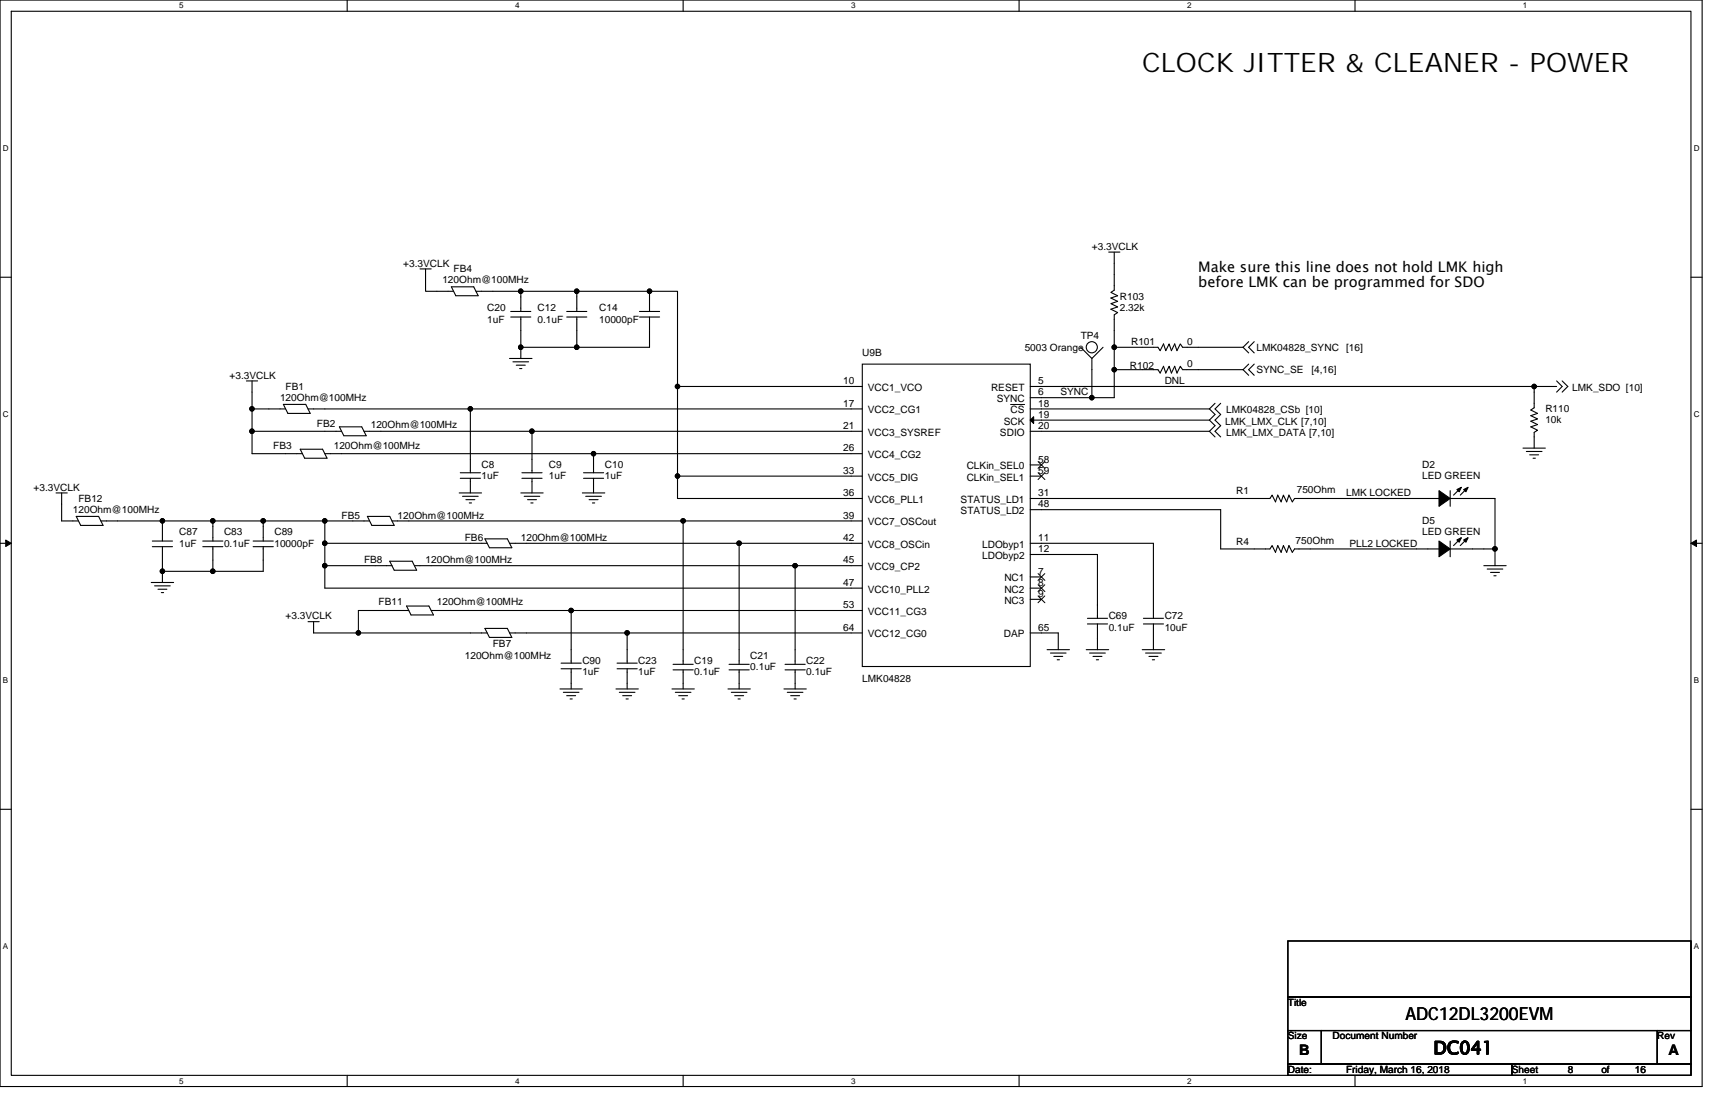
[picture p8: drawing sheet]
<svg xmlns="http://www.w3.org/2000/svg" width="432mm" height="279mm" viewBox="0 0 432 279" stroke-linecap="round" stroke-linejoin="round" font-family="sans-serif">
<path d="M0 0h428.6v273.5h-428.6zM2.8 2.8h422.9v267.9h-422.9z" fill="none" stroke="#000" stroke-width=".28"/>
<g fill="#fff">
<path d="M45.1 .3h1.1v2.3h-1.1z"/>
<path d="M45.1 271h1.1v2.2h-1.1z"/>
</g>
<path d="M87.4 0v2.8M87.4 270.7v2.8" fill="none" stroke="#000" stroke-width=".28"/>
<g fill="#fff">
<path d="M129.7 .3h1.1v2.3h-1.1z"/>
<path d="M129.7 271h1.1v2.2h-1.1z"/>
</g>
<path d="M172 0v2.8M172 270.7v2.8" fill="none" stroke="#000" stroke-width=".28"/>
<g fill="#fff">
<path d="M214.3 .3h1.1v2.3h-1.1z"/>
<path d="M214.3 271h1.1v2.2h-1.1z"/>
</g>
<path d="M256.6 0v2.8M256.6 270.7v2.8" fill="none" stroke="#000" stroke-width=".28"/>
<g fill="#fff">
<path d="M298.9 .3h1.1v2.3h-1.1z"/>
<path d="M298.9 271h1.1v2.2h-1.1z"/>
</g>
<path d="M341.2 0v2.8M341.2 270.7v2.8" fill="none" stroke="#000" stroke-width=".28"/>
<g fill="#fff">
<path d="M383.5 .3h1.1v2.3h-1.1z"/>
<path d="M383.5 271h1.1v2.2h-1.1z"/>
<path d="M.7 36.3h1.5v2.3h-1.5z"/>
<path d="M426.5 36.3h1.4v2.3h-1.4z"/>
<path d="M.7 103.3h1.5v2.2h-1.5z"/>
<path d="M426.5 103.3h1.4v2.2h-1.4z"/>
</g>
<path d="M0 69.8h2.8M425.7 69.8h2.9" fill="none" stroke="#000" stroke-width=".28"/>
<g fill="#fff">
<path d="M.7 170.2h1.4v2.3h-1.4z"/>
<path d="M426.5 170.2h1.3v2.3h-1.3z"/>
</g>
<path d="M0 136.8h2.8M425.7 136.8h2.9" fill="none" stroke="#000" stroke-width=".28"/>
<path d="M1.4 135.9l1.4 .9-1.4 .8zM425.7 136.8l1.4-.9v1.7z" fill="#000" stroke="#000" stroke-width=".25"/>
<g fill="#fff">
<path d="M.7 237.2h1.4v2.2h-1.4z"/>
<path d="M426.4 237.2h1.4v2.2h-1.4z"/>
</g>
<g fill="none" stroke="#000" stroke-width=".28">
<path d="M105.7 67.7h2.9M107.1 67.7v5.6h7.1M113.6 72.2h5.7l1.1 2.2h-5.6zM119.8 73.3h11.3v5.1M128.6 78.4h5M128.6 79.8h5M131.1 79.8v7.6M131.1 73.3h14.1v5.1M142.7 78.4h5M142.7 79.8h5M145.2 79.8v7.6M145.2 73.3h18.3"/>
<path d="M161 78.4h5.1M161 79.8h5.1M163.5 73.3v5.1M163.5 79.8v7.6h-18.3M163.5 73.3h7.1v24M279.1 63.5h2.9M280.5 63.5v9.5l-.8 .6 1.7 .8-1.7 .6 1.7 .9-1.7 .5 1.7 .9-1.7 .5 1.7 .9-.9 .5v8.2M62 95.9h2.9M63.5 95.9v7M128.3 90.2h5.6M129.1 91.1h4M130 91.9h2.2"/>
<path d="M130.8 92.8h.6M131.1 87.4h14.1M131.1 87.4v2.8M170.6 97.3h46.5M170.6 97.3v22.5M217.1 91.7h42.3v76.1h-42.3zM259.4 97.3h126.9M272.1 87.4l2.8 2.8 2.8-2.8M274.9 90.2v9.9M280.5 93h11l.6 .9 .8-1.7 .6 1.7 .9-1.7 .5 1.7 .9-1.7 .5 1.7 .9-1.7 .6 .8h15.2M280.5 87.4h11l.6 .9 .8-1.7 .6 1.7 .9-1.7 .5 1.7 .9-1.7 .5 1.7 .9-1.7 .6 .8h15.2M280.5 93v7.1h-5.6"/>
<path d="M280.5 87.4v5.6M313 87.4l1.4 1.4M313 93l1.4 1.5M314.4 86l-1.4 1.4M314.4 91.7l-1.4 1.3M315.8 86l-1.4 1.4 1.4 1.4M315.8 91.7l-1.4 1.3 1.4 1.5M386.3 97.3v5.3l-.9 .6 1.7 .9-1.7 .5 1.7 .9-1.7 .5 1.7 .9-1.7 .5 1.7 .9-.8 .5v4M386.3 97.3h5.6M391.9 95.9l1.4 1.4-1.4 1.4M393.3 95.9l1.4 1.4-1.4 1.4M63.5 102.9v5.7"/>
<path d="M63.5 102.9h8.4M63.5 108.6h22.5M63.5 108.6v5.6h12.6M71.4 101.8h5.6l1.1 2.3h-5.6zM75.6 113.1h5.6l1.1 2.2h-5.6zM85.4 107.4h5.7l1.1 2.3h-5.6zM91.7 108.6h42.2M115.9 119h5.1M118.4 102.9h98.7M118.4 102.9v16.1M118.4 102.9h-40.8M131.4 119h5.1"/>
<path d="M133.9 108.6h83.2M133.9 108.6v10.4M146.9 119h5.1M149.4 114.2h67.7M149.4 114.2v4.8M149.4 114.2h-67.6M170.6 119.8h46.5M170.6 119.8v5.7h46.5M259.4 105.7h45.1M259.4 102.9h45.1M259.4 108.6h45.1M259.4 100.1h15.5"/>
<path d="M259.4 117h2.8M259.4 119.8h2.8M304.5 105.7l1.4 1.4-1.4 1.5M304.5 102.9l1.4 1.4-1.4 1.4M304.5 108.6l1.4 1.4M305.9 101.5l-1.4 1.4M307.3 101.5l-1.4 1.4 1.4 1.4-1.4 1.4 1.4 1.4-1.4 1.5 1.4 1.4M383.5 112.8h5.6M384.3 113.6h3.9M385.1 114.5h2.3M386 115.3h.6M14.1 124.1h2.8"/>
<path d="M15.5 124.1v7h4.2M19.2 130h5.6l1.2 2.2h-5.7zM25.4 131.1h15.5v5.1M38.4 136.2h5M38.4 137.6h5M40.9 131.1h12.7M40.9 137.6v6.2M51.1 136.2h5M51.1 137.6h5M53.6 131.1v5.1M53.6 131.1h12.7M53.6 137.6v6.2"/>
<path d="M63.7 136.2h5.1M63.7 137.6h5.1M66.3 131.1h15.5M66.3 137.6v6.2h-12.7M66.3 131.1v5.1M81.8 131.1v5.7M81.8 131.1h11.2M81.8 136.8v5.6M92.5 130h5.6l1.2 2.2h-5.7zM98.7 131.1h73.3M115.6 124.1h5.6M115.9 120.4h5.1"/>
<path d="M116.5 124.9h3.9M117.3 125.8h2.2M118.2 126.6h.5M118.4 120.4v3.7M122.1 135.6h5.6l1.2 2.3h-5.7zM122.7 136.8h-40.9M128.3 136.8h57.8M131.1 124.1h5.7M131.4 120.4h5.1M132 124.9h3.9M132.8 125.8h2.3M133.6 126.6h.6"/>
<path d="M133.9 120.4v3.7M146.6 124.1h5.7M146.9 120.4h5.1M147.5 124.9h3.9M148.3 125.8h2.3M149.2 126.6h.5M149.4 120.4v3.7M172 131.1v36.1M172 131.1h45.1M186.1 136.8v30.4M186.1 136.8h31M259.4 125.5h60.3l.6-.9 .8 1.7 .6-1.7 .9 1.7 .5-1.7 .9 1.7 .5-1.7 .9 1.7 .5-.8h36.4"/>
<path d="M259.4 128.3h47.9v9.9h12.4l.6-.9 .8 1.7 .6-1.7 .9 1.7 .5-1.7 .9 1.7 .5-1.7 .9 1.7 .5-.8h36.4M259.4 139.6h16.9v16M259.4 136.8h31v18.8M365.1 125.5h11.3v12.7M365.1 123.5v3.9M365.1 136.2v3.9M367.7 122.9l-1.7 1.7M367.7 135.6l-1.7 1.7M369.4 122.9l-1.7 1.7M369.4 135.6l-1.7 1.7M376.4 138.2h-11.3M376.4 138.2v4.2"/>
<path d="M38.1 146.6h5.6M38.9 147.5h4M39.8 148.3h2.2M40.6 149.2h.6M40.9 143.8h12.7M40.9 143.8v2.8M77.6 156.5h2.8M79 156.5v2.8h11.2M81.8 142.4h16.9M81.8 142.4v5.6h135.3M90.2 159.3h32.5M98.1 141.3h5.7l1.1 2.2h-5.6z"/>
<path d="M102.4 152.5h5.6l1.1 2.3h-5.6zM102.9 153.7h-12.7v5.6M104.3 142.4h95.9M108.6 153.7h35.2M122.1 158.2h5.6l1.2 2.2h-5.7zM143.8 153.7h73.3M143.8 153.7v13.2M157.9 159.3v7.6M157.9 159.3h59.2M157.9 159.3h-29.6M200.2 142.4v24.8M217.1 142.4h-16.9"/>
<path d="M259.4 159.3h7v4.2M259.4 145.2h2.8M259.4 148h2.8M259.4 150.9h2.8M273.8 157.1h5M273.8 155.6h5M276.3 157.1v6.4M287.9 157.1h5M287.9 155.6h5M290.4 157.1v6.4M373.6 142.4h5.6M374.4 143.2h4"/>
<path d="M375.3 144.1h2.2M376.1 144.9h.6M141 173.4h5.6M141.3 168.3h5M141.3 166.9h5M141.8 174.3h4M142.7 175.1h2.2M143.5 175.9h.6M143.8 168.3v5.1M155.1 173.4h5.6M155.4 168.3h5M155.4 166.9h5"/>
<path d="M155.9 174.3h4M156.8 175.1h2.2M157.6 175.9h.6M157.9 168.3v5.1M169.2 173.4h5.6M169.5 167.2h5M169.5 168.6h5M170 174.3h4M170.9 175.1h2.2M171.7 175.9h.6M172 168.6v4.8M183.3 173.4h5.6"/>
<path d="M183.6 167.2h5M183.6 168.6h5M184.1 174.3h4M185 175.1h2.2M185.8 175.9h.6M186.1 168.6v4.8M197.4 173.4h5.6M197.7 167.2h5M197.7 168.6h5M198.2 174.3h4M199.1 175.1h2.2M199.9 175.9h.6"/>
<path d="M200.2 168.6v4.8M263.6 163.5h5.7M264.5 164.4h3.9M265.3 165.2h2.3M266.2 166.1h.5M273.5 163.5h5.6M274.3 164.4h4M275.2 165.2h2.3M276 166.1h.6M287.6 163.5h5.6M288.4 164.4h4M289.3 165.2h2.2"/>
<path d="M290.1 166.1h.6M0 203.7h2.8M425.7 203.7h2.9M324.3 236.9h101.4v14.1h-101.4zM324.3 251h101.4v8.4h-101.4zM324.3 259.4h8.4v8.5h-8.4zM332.7 259.4h84.6v8.5h-84.6zM417.3 259.4h8.4v8.5h-8.4zM324.3 267.9h56.3v2.8h-56.3zM380.6 267.9h45.1v2.8h-45.1z"/>
<circle cx="274.9" cy="87.4" r="1.4"/>
</g>
<g fill="#000" stroke="#000" stroke-width=".28">
<path d="M259.4 105.7l.8-.8v1.7z"/>
<path d="M362.3 123.5l2.8 2-2.8 1.9z" fill-rule="evenodd"/>
<path d="M362.3 136.2l2.8 2-2.8 1.9z" fill-rule="evenodd"/>
<path d="M366.8 123.2l1.1-.5-.5 1.1z" fill-rule="evenodd"/>
<path d="M366.8 135.9l1.1-.6-.5 1.2z" fill-rule="evenodd"/>
<path d="M368.5 123.2l1.1-.5-.5 1.1z" fill-rule="evenodd"/>
<path d="M368.5 135.9l1.1-.6-.5 1.2z" fill-rule="evenodd"/>
<circle cx="131.1" cy="73.3" r=".56"/>
<circle cx="145.2" cy="73.3" r=".56"/>
<circle cx="163.5" cy="73.3" r=".56"/>
<circle cx="131.1" cy="87.4" r=".56"/>
<circle cx="145.2" cy="87.4" r=".56"/>
<circle cx="170.6" cy="97.3" r=".55"/>
<circle cx="280.5" cy="87.4" r=".56"/>
<circle cx="280.5" cy="93" r=".55"/>
<circle cx="386.3" cy="97.3" r=".55"/>
<circle cx="63.4" cy="108.6" r=".56"/>
<circle cx="63.4" cy="102.9" r=".55"/>
<circle cx="118.4" cy="102.9" r=".55"/>
<circle cx="133.9" cy="108.6" r=".56"/>
<circle cx="149.4" cy="114.2" r=".55"/>
<circle cx="170.6" cy="119.8" r=".55"/>
<circle cx="274.9" cy="100.1" r=".55"/>
<circle cx="40.9" cy="131.1" r=".55"/>
<circle cx="53.6" cy="131.1" r=".55"/>
<circle cx="66.3" cy="131.1" r=".56"/>
<circle cx="81.8" cy="136.7" r=".56"/>
<circle cx="81.8" cy="131.1" r=".55"/>
<circle cx="172" cy="131.1" r=".56"/>
<circle cx="186.1" cy="136.7" r=".57"/>
<circle cx="376.4" cy="138.2" r=".56"/>
<circle cx="40.9" cy="143.8" r=".56"/>
<circle cx="53.6" cy="143.8" r=".56"/>
<circle cx="81.8" cy="142.4" r=".55"/>
<circle cx="90.2" cy="159.3" r=".55"/>
<circle cx="143.8" cy="153.7" r=".56"/>
<circle cx="157.9" cy="159.3" r=".56"/>
<circle cx="200.2" cy="142.4" r=".56"/>
</g>
<path d="M254.4 101.8h3.6M261.4 116.2l1.7 1.7M261.4 119l1.7 1.7M263.1 116.2l-1.8 1.7M263.1 119l-1.8 1.7M261.4 144.4l1.7 1.7M261.4 147.2l1.7 1.7M261.4 150l1.7 1.7M263.1 144.4l-1.8 1.7M263.1 147.2l-1.8 1.7M263.1 150l-1.8 1.7" fill="none" stroke="#000" stroke-width=".25"/>
<text font-size="6.8" x="287.6" y="18.1">CLOCK JITTER &amp; CLEANER - POWER</text>
<g font-size="4.5">
<text x="353.8" y="256.9">ADC12DL3200EVM</text>
<text x="360.9" y="265.3">DC041</text>
</g>
<g font-size="3.7">
<text x="301.7" y="68.5">Make sure this line does not hold LMK high</text>
<text x="301.7" y="72.2">before LMK can be programmed for SDO</text>
<text x="327.1" y="265.6">B</text>
<text x="420.1" y="265.6">A</text>
</g>
<g font-size="2.5">
<text x="274.9" y="62.9">+3.3VCLK</text>
<text x="101.5" y="67.1">+3.3VCLK</text>
<text x="111.4" y="71.3">120Ohm@100MHz</text>
<text x="114.2" y="68.5">FB4</text>
<text x="282" y="75.6">R103</text>
<text x="122.7" y="78.4">C20</text>
<text x="122.7" y="81.2">1uF</text>
<text x="135.3" y="78.4">C12</text>
<text x="135.3" y="81.2">0.1uF</text>
<text x="150.9" y="78.4">C14</text>
<text x="150.9" y="81.2">10000pF</text>
<text x="282" y="78.4">2.32k</text>
<text x="217.1" y="89.7">U9B</text>
<text x="258" y="88.2">5003 Orange</text>
<text x="272.1" y="85.4">TP4</text>
<text x="284.8" y="86.8">R101</text>
<text x="298.9" y="86.8">0</text>
<text x="316.4" y="88.2">LMK04828_SYNC</text>
<text x="338.9" y="88.2">[16]</text>
<text x="57.8" y="95.3">+3.3VCLK</text>
<text x="284.5" y="92.8">R102</text>
<text x="298.9" y="92.5">0</text>
<text x="316.4" y="93.9">SYNC_SE</text>
<text x="330.2" y="93.9">[4,16]</text>
<text x="70.5" y="100.9">120Ohm@100MHz</text>
<text x="71.9" y="98.1">FB1</text>
<text x="212.3" y="96.7">10</text>
<text x="218.5" y="98.4">VCC1_VCO</text>
<text x="249.5" y="98.4">RESET</text>
<text x="251" y="101.2">SYNC</text>
<text x="261.4" y="96.7">5</text>
<text x="261.4" y="99.5">6</text>
<text x="267" y="99.5">SYNC</text>
<text x="293.2" y="96.7">DNL</text>
<text x="395.9" y="98.4">LMK_SDO [10]</text>
<text x="79.8" y="107.4">FB2</text>
<text x="93.3" y="107.7">120Ohm@100MHz</text>
<text x="212.3" y="102.3">17</text>
<text x="212.3" y="108">21</text>
<text x="218.5" y="104.1">VCC2_CG1</text>
<text x="252.8" y="106.9">SCK</text>
<text x="254.4" y="104.1">CS</text>
<text x="261.4" y="102.3">18</text>
<text x="261.4" y="108">20</text>
<text x="261.4" y="105.2">19</text>
<text x="308.5" y="106.9">LMK_LMX_CLK [7,10]</text>
<text x="308.7" y="104">LMK04828_CSb [10]</text>
<text x="389.1" y="103.8">R110</text>
<text x="389.1" y="106.6">10k</text>
<text x="68.8" y="113.1">FB3</text>
<text x="84" y="113.1">120Ohm@100MHz</text>
<text x="212.3" y="113.6">26</text>
<text x="218.5" y="109.7">VCC3_SYSREF</text>
<text x="251.8" y="109.7">SDIO</text>
<text x="308.7" y="109.7">LMK_LMX_DATA [7,10]</text>
<text x="121.2" y="117.9">C8</text>
<text x="138.2" y="117.9">C9</text>
<text x="152.3" y="117.9">C10</text>
<text x="212.3" y="119.3">33</text>
<text x="218.5" y="115.3">VCC4_CG2</text>
<text x="243.4" y="118.2">CLKin_SEL0</text>
<text x="261.4" y="116.4">58</text>
<text x="261.4" y="119.3">59</text>
<text x="358.1" y="117.9">D2</text>
<text x="8.5" y="123.5">+3.3VCLK</text>
<text x="121.2" y="120.7">1uF</text>
<text x="138.2" y="120.7">1uF</text>
<text x="152.3" y="120.7">1uF</text>
<text x="212.3" y="124.9">36</text>
<text x="218.5" y="121">VCC5_DIG</text>
<text x="243.4" y="121">CLKin_SEL1</text>
<text x="261.4" y="124.9">31</text>
<text x="311.3" y="124.3">R1</text>
<text x="326.5" y="124.1">750Ohm</text>
<text x="338.9" y="124.9">LMK LOCKED</text>
<text x="358.1" y="120.7">LED GREEN</text>
<text x="18.4" y="129.1">120Ohm@100MHz</text>
<text x="19.7" y="126.3">FB12</text>
<text x="86" y="130.5">FB5</text>
<text x="100.1" y="130.5">120Ohm@100MHz</text>
<text x="212.3" y="130.5">39</text>
<text x="218.5" y="126.6">VCC6_PLL1</text>
<text x="241.9" y="126.6">STATUS_LD1</text>
<text x="241.9" y="129.4">STATUS_LD2</text>
<text x="261.4" y="127.7">48</text>
<text x="358.1" y="132">D5</text>
<text x="45.1" y="134.8">C87</text>
<text x="45.1" y="137.6">1uF</text>
<text x="56.4" y="134.8">C83</text>
<text x="56.4" y="137.6">0.1uF</text>
<text x="69.1" y="134.8">C89</text>
<text x="69.1" y="137.6">10000pF</text>
<text x="117" y="136.2">FB6</text>
<text x="131.1" y="136.2">120Ohm@100MHz</text>
<text x="212.3" y="136.2">42</text>
<text x="218.5" y="132.3">VCC7_OSCout</text>
<text x="218.5" y="137.9">VCC8_OSCin</text>
<text x="247.3" y="137.9">LDObyp1</text>
<text x="261.4" y="136.2">11</text>
<text x="311.3" y="137.3">R4</text>
<text x="326.2" y="137">750Ohm</text>
<text x="339.8" y="137.6">PLL2 LOCKED</text>
<text x="358.1" y="134.8">LED GREEN</text>
<text x="91.7" y="141.8">FB8</text>
<text x="107.1" y="141.8">120Ohm@100MHz</text>
<text x="212.3" y="141.8">45</text>
<text x="218.5" y="143.5">VCC9_CP2</text>
<text x="247.3" y="140.7">LDObyp2</text>
<text x="261.4" y="139">12</text>
<text x="212.3" y="147.4">47</text>
<text x="218.5" y="149.2">VCC10_PLL2</text>
<text x="252.9" y="146.4">NC1</text>
<text x="252.9" y="149.2">NC2</text>
<text x="261.4" y="144.6">7</text>
<text x="261.4" y="147.4">8</text>
<text x="71.9" y="155.9">+3.3VCLK</text>
<text x="95.3" y="152.3">FB11</text>
<text x="110" y="152.3">120Ohm@100MHz</text>
<text x="212.3" y="153.1">53</text>
<text x="218.5" y="154.8">VCC11_CG3</text>
<text x="252.9" y="152">NC3</text>
<text x="261.4" y="150.3">9</text>
<text x="279.1" y="155.9">C69</text>
<text x="293.2" y="155.9">C72</text>
<text x="212.3" y="158.7">64</text>
<text x="218.5" y="160.5">VCC12_CG0</text>
<text x="252.8" y="160.5">DAP</text>
<text x="261.4" y="158.7">65</text>
<text x="279.1" y="158.7">0.1uF</text>
<text x="293.2" y="158.7">10uF</text>
<text x="117" y="165.8">120Ohm@100MHz</text>
<text x="124.1" y="163">FB7</text>
<text x="146.6" y="167.2">C90</text>
<text x="160.7" y="167.2">C23</text>
<text x="174.8" y="167.2">C19</text>
<text x="188.9" y="165.8">C21</text>
<text x="203" y="167.2">C22</text>
<text x="146.6" y="170">1uF</text>
<text x="160.7" y="170">1uF</text>
<text x="174.8" y="170">0.1uF</text>
<text x="188.9" y="168.6">0.1uF</text>
<text x="203" y="170">0.1uF</text>
<text x="217.1" y="171.7">LMK04828</text>
<text x="324.3" y="253.2">Title</text>
<text x="324.3" y="261.6">Size</text>
<text x="335.5" y="261.6">Document Number</text>
<text x="417.3" y="261.6">Rev</text>
<text x="324.3" y="270.1">Date:</text>
<text x="338.9" y="270.1">Friday, March 16, 2018</text>
<text x="380.6" y="270.1">Sheet</text>
<text x="394.7" y="270.1">8</text>
<text x="403.2" y="270.1">of</text>
<text x="411.6" y="270.1">16</text>
</g>
<g font-size="2">
<text x="45.1" y="2.1">5</text>
<text x="129.7" y="2.1">4</text>
<text x="214.3" y="2.1">3</text>
<text x="298.9" y="2.1">2</text>
<text x="383.5" y="2.1">1</text>
<text x=".7" y="38.1">D</text>
<text x="426.5" y="38.1">D</text>
<text x=".7" y="105.1">C</text>
<text x="426.5" y="105.1">C</text>
<text x=".7" y="172">B</text>
<text x="426.5" y="172">B</text>
<text x=".7" y="239">A</text>
<text x="426.5" y="239">A</text>
<text x="45.1" y="272.8">5</text>
<text x="129.7" y="272.8">4</text>
<text x="214.3" y="272.8">3</text>
<text x="298.9" y="272.8">2</text>
<text x="383.5" y="272.8">1</text>
</g>
</svg>
